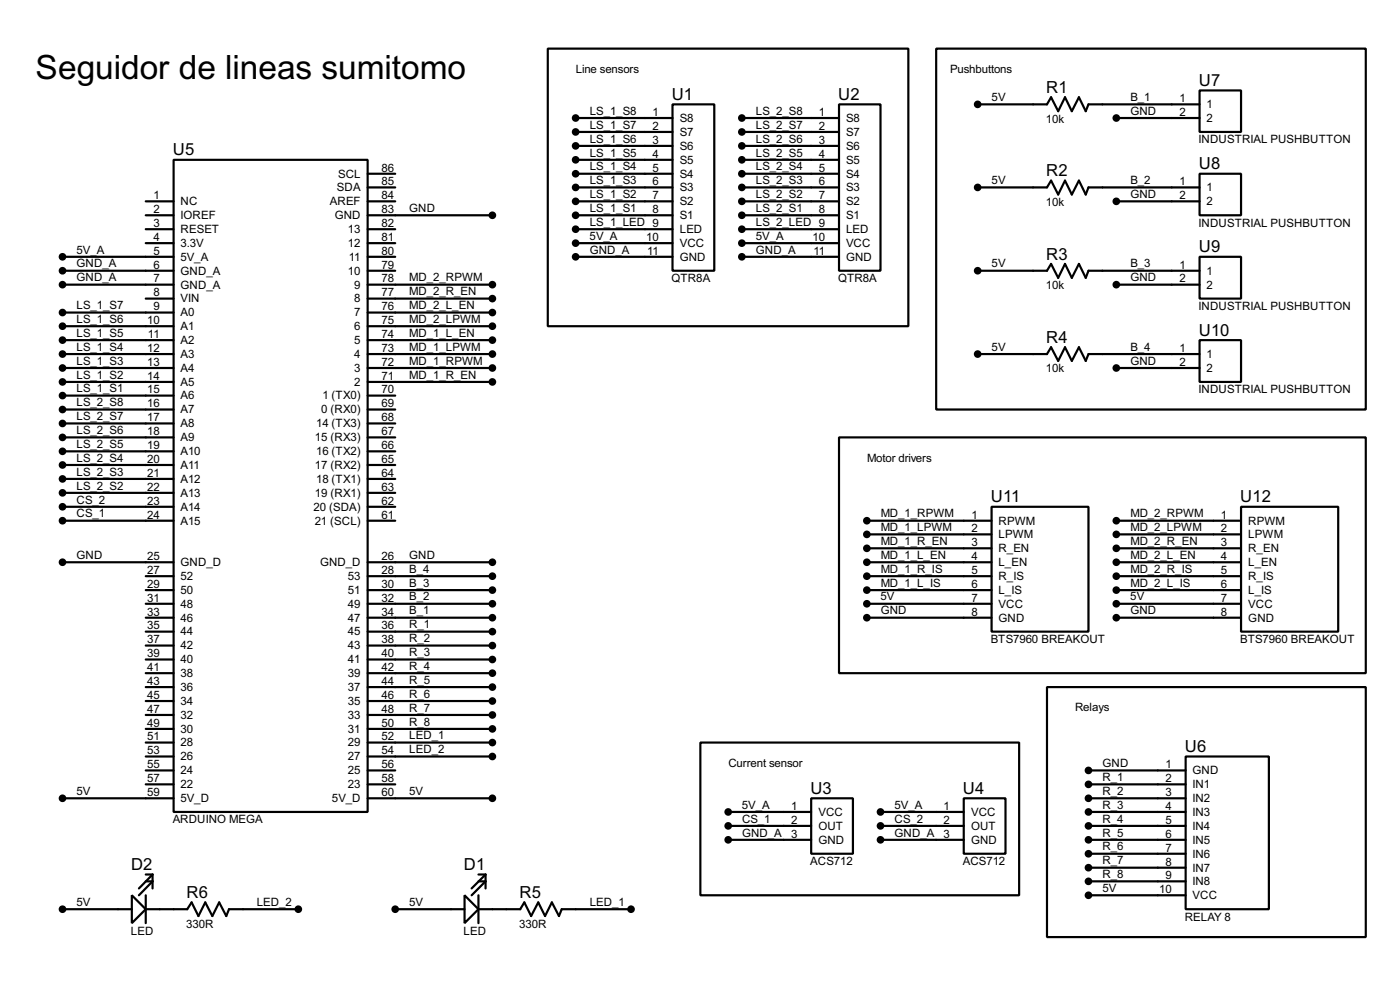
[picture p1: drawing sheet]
<svg xmlns="http://www.w3.org/2000/svg" width="256mm" height="180mm" viewBox="0 0 256 180" stroke-linecap="round" stroke-linejoin="round" font-family="sans-serif">
<g fill="none" stroke="#000" stroke-width=".4">
<path d="M100.4 8.9h66v50.8h-66zM123.2 19.1h7.7v30.5h-7.7zM153.7 19.1h7.6v30.5h-7.6zM171.5 8.9h78.7v66.1h-78.7zM179.1 19.1h12.7l.8-1.3 1.3 2.6 1.2-2.6 1.3 2.6 1.3-2.6 1.2 2.6 .5-1.3h20.4M219.8 16.6h7.6v7.6h-7.6zM26.7 39.4h5.1M26.7 36.9h5.1M31.8 29.3h35.6v119.3h-35.6zM67.4 39.4h22.8M67.4 36.9h5M67.4 34.3h5"/>
<path d="M67.4 31.8h5M105.5 39.4h17.7M105.5 36.9h17.7M105.5 34.3h17.7M105.5 31.8h17.7M105.5 29.3h17.7M105.5 26.7h17.7M105.5 24.2h17.7M105.5 21.6h17.7M135.9 39.4h17.8M135.9 36.9h17.8M135.9 34.3h17.8"/>
<path d="M135.9 31.8h17.8M135.9 29.3h17.8M135.9 26.7h17.8M135.9 24.2h17.8M135.9 21.6h17.8M179.1 34.3h12.7l.8-1.2 1.3 2.5 1.2-2.5 1.3 2.5 1.3-2.5 1.2 2.5 .5-1.3h20.4M204.5 36.9h15.3M204.5 21.6h15.3M219.8 31.8h7.6v7.6h-7.6zM11.5 47h20.3M11.5 52.1h20.3M11.5 49.6h20.3"/>
<path d="M11.5 57.2h20.3M11.5 59.7h20.3M26.7 44.5h5.1M26.7 42h5.1M26.7 54.7h5.1M67.4 47h5M67.4 44.5h5M67.4 42h5M67.4 52.1h22.8M67.4 49.6h5M67.4 57.2h22.8M67.4 59.7h22.8"/>
<path d="M67.4 54.7h22.8M105.5 47h17.7M105.5 44.5h17.7M105.5 42h17.7M135.9 47h17.8M135.9 44.5h17.8M135.9 42h17.8M179.1 49.6h12.7l.8-1.3 1.3 2.6 1.2-2.6 1.3 2.6 1.3-2.6 1.2 2.6 .5-1.3h20.4M204.5 52.1h15.3M219.8 47h7.6v7.7h-7.6zM11.5 67.4h20.3M11.5 64.8h20.3"/>
<path d="M11.5 62.3h20.3M11.5 69.9h20.3M11.5 72.4h20.3M11.5 75h20.3M11.5 77.5h20.3M67.4 67.4h22.8M67.4 64.8h22.8M67.4 62.3h22.8M67.4 69.9h22.8M67.4 72.4h5M67.4 75h5M67.4 77.5h5"/>
<path d="M179.1 64.8h12.7l.8-1.2 1.3 2.5 1.2-2.5 1.3 2.5 1.3-2.5 1.2 2.5 .5-1.3h20.4M204.5 67.4h15.3M219.8 62.3h7.6v7.6h-7.6zM11.5 95.3h20.3M11.5 80.1h20.3M11.5 82.6h20.3M11.5 85.1h20.3M11.5 87.7h20.3M11.5 90.2h20.3M11.5 92.8h20.3M67.4 95.3h5M67.4 80.1h5"/>
<path d="M67.4 82.6h5M67.4 85.1h5M67.4 87.7h5M67.4 90.2h5M67.4 92.8h5M153.7 80.1h96.5v43.1h-96.5zM158.8 95.3h22.9M158.8 97.8h22.9M181.7 92.8h17.7v22.8h-17.7zM204.5 95.3h22.9M204.5 97.8h22.9M227.4 92.8h17.8v22.8h-17.8z"/>
<path d="M11.5 102.9h20.3M26.7 105.5h5.1M26.7 108h5.1M26.7 110.5h5.1M26.7 113.1h5.1M26.7 115.6h5.1M26.7 118.2h5.1M67.4 102.9h22.8M67.4 105.5h22.8M67.4 108h22.8M67.4 110.5h22.8M67.4 113.1h22.8"/>
<path d="M67.4 115.6h22.8M67.4 118.2h22.8M158.8 100.4h22.9M158.8 102.9h22.9M158.8 105.5h22.9M158.8 108h22.9M158.8 110.5h22.9M158.8 113.1h22.9M204.5 100.4h22.9M204.5 102.9h22.9M204.5 105.5h22.9M204.5 108h22.9"/>
<path d="M204.5 110.5h22.9M204.5 113.1h22.9M26.7 120.7h5.1M26.7 123.2h5.1M26.7 125.8h5.1M26.7 128.3h5.1M26.7 130.9h5.1M26.7 133.4h5.1M26.7 135.9h5.1M26.7 138.5h5.1M67.4 120.7h22.8M67.4 123.2h22.8"/>
<path d="M67.4 125.8h22.8M67.4 128.3h22.8M67.4 130.9h22.8M67.4 133.4h22.8M67.4 135.9h22.8M67.4 138.5h22.8M128.3 135.9h58.4v28h-58.4zM191.8 125.8h58.4v45.7h-58.4zM217.2 138.5h15.3v27.9h-15.3zM11.5 146.1h20.3M26.7 141h5.1M26.7 143.6h5.1"/>
<path d="M67.4 141h5M67.4 143.6h5M67.4 146.1h22.8M133.4 148.6h15.2M133.4 151.2h15.2M133.4 153.7h15.2M148.6 146.1h7.7v10.2h-7.7zM161.3 148.6h15.3M161.3 151.2h15.3M161.3 153.7h15.3M176.6 146.1h7.6v10.2h-7.6zM199.4 148.6h17.8"/>
<path d="M199.4 151.2h17.8M199.4 153.7h17.8M199.4 141h17.8M199.4 143.6h17.8M199.4 146.1h17.8M199.4 156.3h17.8M199.4 158.8h17.8M11.5 166.4h12.7M24.2 163.9l2.5 2.5-2.5 2.6zM26.7 161.3h1.3l-2.5 2.6M26.7 166.4h7.6l.8-1.2 1.3 2.5 1.2-2.5 1.3 2.5 1.3-2.5 1.3 2.5 .5-1.3h12.7M26.7 160.1h1.3"/>
<path d="M26.7 163.9v5.1M28 160.1l-2.5 2.5M28 160.1v2.5M72.4 166.4h12.7M85.1 163.9l2.6 2.5-2.6 2.6zM87.7 161.3h1.3l-2.6 2.6M87.7 166.4h7.6l.8-1.2 1.2 2.5 1.3-2.5 1.3 2.5 1.2-2.5 1.3 2.5 .5-1.3h12.7M87.7 163.9v5.1M87.7 160.1h1.3M89 160.1l-2.6 2.5M89 160.1v2.5M199.4 161.3h17.8"/>
<path d="M199.4 163.9h17.8"/>
</g>
<g fill="#000" stroke="#000" stroke-width=".4">
<circle cx="179.1" cy="19.1" r=".5"/>
<circle cx="90.2" cy="39.4" r=".5"/>
<circle cx="105.4" cy="21.6" r=".5"/>
<circle cx="105.4" cy="24.2" r=".5"/>
<circle cx="105.4" cy="26.7" r=".5"/>
<circle cx="105.4" cy="34.3" r=".5"/>
<circle cx="105.4" cy="31.8" r=".5"/>
<circle cx="105.4" cy="29.3" r=".5"/>
<circle cx="105.4" cy="39.4" r=".5"/>
<circle cx="105.4" cy="36.9" r=".5"/>
<circle cx="135.9" cy="21.6" r=".5"/>
<circle cx="135.9" cy="24.2" r=".5"/>
<circle cx="135.9" cy="36.9" r=".5"/>
<circle cx="135.9" cy="34.3" r=".5"/>
<circle cx="135.9" cy="31.8" r=".5"/>
<circle cx="135.9" cy="29.3" r=".5"/>
<circle cx="135.9" cy="26.7" r=".5"/>
<circle cx="135.9" cy="39.4" r=".5"/>
<circle cx="179.1" cy="34.3" r=".5"/>
<circle cx="204.5" cy="21.6" r=".5"/>
<circle cx="204.5" cy="36.9" r=".5"/>
<circle cx="11.4" cy="49.6" r=".5"/>
<circle cx="11.4" cy="57.2" r=".5"/>
<circle cx="11.4" cy="47" r=".5"/>
<circle cx="11.4" cy="59.7" r=".5"/>
<circle cx="11.4" cy="52.1" r=".5"/>
<circle cx="90.2" cy="59.7" r=".5"/>
<circle cx="90.2" cy="57.2" r=".5"/>
<circle cx="90.2" cy="52.1" r=".5"/>
<circle cx="90.2" cy="54.7" r=".5"/>
<circle cx="105.4" cy="44.5" r=".5"/>
<circle cx="105.4" cy="47" r=".5"/>
<circle cx="105.4" cy="42" r=".5"/>
<circle cx="135.9" cy="44.5" r=".5"/>
<circle cx="135.9" cy="42" r=".5"/>
<circle cx="135.9" cy="47" r=".5"/>
<circle cx="179.1" cy="49.6" r=".5"/>
<circle cx="204.5" cy="52.1" r=".5"/>
<circle cx="11.4" cy="67.4" r=".5"/>
<circle cx="11.4" cy="69.9" r=".5"/>
<circle cx="11.4" cy="64.8" r=".5"/>
<circle cx="11.4" cy="77.5" r=".5"/>
<circle cx="11.4" cy="72.4" r=".5"/>
<circle cx="11.4" cy="62.3" r=".5"/>
<circle cx="11.4" cy="75" r=".5"/>
<circle cx="90.2" cy="67.4" r=".5"/>
<circle cx="90.2" cy="69.9" r=".5"/>
<circle cx="90.2" cy="64.8" r=".5"/>
<circle cx="90.2" cy="62.3" r=".5"/>
<circle cx="179.1" cy="64.8" r=".5"/>
<circle cx="204.5" cy="67.4" r=".5"/>
<circle cx="11.4" cy="95.3" r=".5"/>
<circle cx="11.4" cy="82.6" r=".5"/>
<circle cx="11.4" cy="90.2" r=".5"/>
<circle cx="11.4" cy="92.8" r=".5"/>
<circle cx="11.4" cy="85.1" r=".5"/>
<circle cx="11.4" cy="87.7" r=".5"/>
<circle cx="11.4" cy="80.1" r=".5"/>
<circle cx="158.8" cy="95.3" r=".5"/>
<circle cx="158.8" cy="97.8" r=".5"/>
<circle cx="204.5" cy="95.3" r=".5"/>
<circle cx="204.5" cy="97.8" r=".5"/>
<circle cx="11.4" cy="102.9" r=".5"/>
<circle cx="90.2" cy="102.9" r=".5"/>
<circle cx="90.2" cy="110.5" r=".5"/>
<circle cx="90.2" cy="108" r=".5"/>
<circle cx="90.2" cy="115.6" r=".5"/>
<circle cx="90.2" cy="118.2" r=".5"/>
<circle cx="90.2" cy="105.5" r=".5"/>
<circle cx="90.2" cy="113.1" r=".5"/>
<circle cx="158.8" cy="102.9" r=".5"/>
<circle cx="158.8" cy="113.1" r=".5"/>
<circle cx="158.8" cy="105.5" r=".5"/>
<circle cx="158.8" cy="110.5" r=".5"/>
<circle cx="158.8" cy="108" r=".5"/>
<circle cx="158.8" cy="100.4" r=".5"/>
<circle cx="204.5" cy="105.5" r=".5"/>
<circle cx="204.5" cy="108" r=".5"/>
<circle cx="204.5" cy="113.1" r=".5"/>
<circle cx="204.5" cy="102.9" r=".5"/>
<circle cx="204.5" cy="110.5" r=".5"/>
<circle cx="204.5" cy="100.4" r=".5"/>
<circle cx="90.2" cy="133.4" r=".5"/>
<circle cx="90.2" cy="123.2" r=".5"/>
<circle cx="90.2" cy="138.5" r=".5"/>
<circle cx="90.2" cy="120.7" r=".5"/>
<circle cx="90.2" cy="125.8" r=".5"/>
<circle cx="90.2" cy="128.3" r=".5"/>
<circle cx="90.2" cy="135.9" r=".5"/>
<circle cx="90.2" cy="130.9" r=".5"/>
<circle cx="11.4" cy="146.1" r=".5"/>
<circle cx="90.2" cy="146.1" r=".5"/>
<circle cx="133.4" cy="151.2" r=".5"/>
<circle cx="133.4" cy="148.6" r=".5"/>
<circle cx="133.4" cy="153.7" r=".5"/>
<circle cx="161.3" cy="151.2" r=".5"/>
<circle cx="161.3" cy="148.6" r=".5"/>
<circle cx="161.3" cy="153.7" r=".5"/>
<circle cx="199.4" cy="141" r=".5"/>
<circle cx="199.4" cy="158.8" r=".5"/>
<circle cx="199.4" cy="156.3" r=".5"/>
<circle cx="199.4" cy="153.7" r=".5"/>
<circle cx="199.4" cy="148.6" r=".5"/>
<circle cx="199.4" cy="151.2" r=".5"/>
<circle cx="199.4" cy="143.6" r=".5"/>
<circle cx="199.4" cy="146.1" r=".5"/>
<circle cx="11.4" cy="166.4" r=".5"/>
<circle cx="54.6" cy="166.4" r=".5"/>
<circle cx="72.4" cy="166.4" r=".5"/>
<circle cx="115.6" cy="166.4" r=".5"/>
<circle cx="199.4" cy="161.3" r=".5"/>
<circle cx="199.4" cy="163.9" r=".5"/>
</g>
<text font-size="6.9" x="6.5" y="14.4">Seguidor de lineas sumitomo</text>
<g font-size="3.4">
<text x="191.7" y="17">R1</text>
<text x="219.6" y="15.7">U7</text>
<text x="123.1" y="18.3">U1</text>
<text x="153.6" y="18.3">U2</text>
<text x="31.7" y="28.5">U5</text>
<text x="191.7" y="32.3">R2</text>
<text x="219.6" y="31">U8</text>
<text x="191.7" y="47.5">R3</text>
<text x="219.6" y="46.2">U9</text>
<text x="191.7" y="62.8">R4</text>
<text x="219.6" y="61.4">U10</text>
<text x="181.5" y="92">U11</text>
<text x="227.2" y="92">U12</text>
<text x="217.1" y="137.7">U6</text>
<text x="148.5" y="145.3">U3</text>
<text x="176.4" y="145.3">U4</text>
<text x="24" y="159.3">D2</text>
<text x="85" y="159.3">D1</text>
<text x="34.2" y="164.4">R6</text>
<text x="95.2" y="164.4">R5</text>
</g>
<g font-size="2.4">
<text x="105.5" y="13.4">Line sensors</text>
<text x="174" y="13.4">Pushbuttons</text>
<text x="108" y="23.6">LS_1_S7</text>
<text x="108" y="21">LS_1_S8</text>
<text x="119.6" y="21.2">1</text>
<text x="119.6" y="23.8">2</text>
<text x="124.5" y="22.3">S8</text>
<text x="138.5" y="23.6">LS_2_S7</text>
<text x="138.5" y="21">LS_2_S8</text>
<text x="150" y="21.2">1</text>
<text x="150" y="23.8">2</text>
<text x="155" y="22.3">S8</text>
<text x="181.7" y="18.5">5V</text>
<text x="191.6" y="22.4">10k</text>
<text x="207.1" y="21">GND</text>
<text x="207.1" y="18.5">B_1</text>
<text x="216.1" y="18.7">1</text>
<text x="216.1" y="21.2">2</text>
<text x="221" y="19.8">1</text>
<text x="221" y="22.3">2</text>
<text x="108" y="28.6">LS_1_S5</text>
<text x="108" y="26.1">LS_1_S6</text>
<text x="119.6" y="26.3">3</text>
<text x="119.6" y="28.9">4</text>
<text x="124.5" y="24.9">S7</text>
<text x="124.5" y="27.4">S6</text>
<text x="124.5" y="30">S5</text>
<text x="138.5" y="28.6">LS_2_S5</text>
<text x="138.5" y="26.1">LS_2_S6</text>
<text x="150" y="26.3">3</text>
<text x="150" y="28.9">4</text>
<text x="155" y="24.9">S7</text>
<text x="155" y="27.4">S6</text>
<text x="155" y="30">S5</text>
<text x="219.6" y="26.3">INDUSTRIAL PUSHBUTTON</text>
<text x="61.7" y="35">SDA</text>
<text x="61.9" y="32.5">SCL</text>
<text x="69.9" y="31.4">86</text>
<text x="69.9" y="33.9">85</text>
<text x="108" y="33.7">LS_1_S3</text>
<text x="108" y="31.2">LS_1_S4</text>
<text x="119.6" y="31.4">5</text>
<text x="119.6" y="33.9">6</text>
<text x="124.5" y="32.5">S4</text>
<text x="124.5" y="35">S3</text>
<text x="138.5" y="33.7">LS_2_S3</text>
<text x="138.5" y="31.2">LS_2_S4</text>
<text x="150" y="31.4">5</text>
<text x="150" y="33.9">6</text>
<text x="155" y="32.5">S4</text>
<text x="155" y="35">S3</text>
<text x="181.7" y="33.7">5V</text>
<text x="207.1" y="33.7">B_2</text>
<text x="216.1" y="33.9">1</text>
<text x="221" y="35">1</text>
<text x="28.1" y="36.5">1</text>
<text x="28.1" y="39">2</text>
<text x="28.1" y="41.6">3</text>
<text x="33.1" y="37.6">NC</text>
<text x="33.1" y="40.1">IOREF</text>
<text x="60.4" y="37.6">AREF</text>
<text x="61.3" y="40.1">GND</text>
<text x="69.9" y="36.5">84</text>
<text x="69.9" y="39">83</text>
<text x="69.9" y="41.6">82</text>
<text x="75" y="38.8">GND</text>
<text x="108" y="41.3">LS_1_LED 9</text>
<text x="108" y="38.8">LS_1_S1</text>
<text x="108" y="36.3">LS_1_S2</text>
<text x="119.6" y="36.5">7</text>
<text x="119.6" y="39">8</text>
<text x="124.5" y="37.6">S2</text>
<text x="124.5" y="40.1">S1</text>
<text x="138.5" y="41.3">LS_2_LED 9</text>
<text x="138.5" y="38.8">LS_2_S1</text>
<text x="138.5" y="36.3">LS_2_S2</text>
<text x="150" y="36.5">7</text>
<text x="150" y="39">8</text>
<text x="155" y="37.6">S2</text>
<text x="155" y="40.1">S1</text>
<text x="191.6" y="37.7">10k</text>
<text x="207.1" y="36.3">GND</text>
<text x="216.1" y="36.5">2</text>
<text x="219.6" y="41.5">INDUSTRIAL PUSHBUTTON</text>
<text x="221" y="37.6">2</text>
<text x="14" y="46.4">5V_A</text>
<text x="28.1" y="44.1">4</text>
<text x="28.1" y="46.6">5</text>
<text x="33.1" y="45.2">3.3V</text>
<text x="33.1" y="47.7">5V_A</text>
<text x="33.1" y="42.7">RESET</text>
<text x="63.8" y="42.7">13</text>
<text x="63.8" y="45.2">12</text>
<text x="63.9" y="47.7">11</text>
<text x="69.9" y="44.1">81</text>
<text x="69.9" y="46.6">80</text>
<text x="108" y="43.9">5V_A</text>
<text x="108" y="46.4">GND_A</text>
<text x="118.4" y="44.1">10</text>
<text x="118.6" y="46.6">11</text>
<text x="124.5" y="42.7">LED</text>
<text x="124.5" y="45.2">VCC</text>
<text x="124.5" y="47.7">GND</text>
<text x="138.5" y="43.9">5V_A</text>
<text x="138.5" y="46.4">GND_A</text>
<text x="148.9" y="44.1">10</text>
<text x="149" y="46.6">11</text>
<text x="155" y="42.7">LED</text>
<text x="155" y="45.2">VCC</text>
<text x="155" y="47.7">GND</text>
<text x="14" y="51.5">GND_A</text>
<text x="14" y="49">GND_A</text>
<text x="28.1" y="49.2">6</text>
<text x="28.1" y="51.7">7</text>
<text x="33.1" y="50.3">GND_A</text>
<text x="33.1" y="52.8">GND_A</text>
<text x="63.8" y="50.3">10</text>
<text x="64.9" y="52.8">9</text>
<text x="69.9" y="49.2">79</text>
<text x="69.9" y="51.7">78</text>
<text x="75" y="51.5">MD_2_RPWM</text>
<text x="123" y="51.7">QTR8A</text>
<text x="153.5" y="51.7">QTR8A</text>
<text x="181.7" y="49">5V</text>
<text x="191.6" y="52.9">10k</text>
<text x="207.1" y="51.5">GND</text>
<text x="207.1" y="49">B_3</text>
<text x="216.1" y="49.2">1</text>
<text x="216.1" y="51.7">2</text>
<text x="221" y="50.3">1</text>
<text x="221" y="52.8">2</text>
<text x="14" y="56.6">LS_1_S7</text>
<text x="14" y="59.1">LS_1_S6</text>
<text x="27" y="59.3">10</text>
<text x="28.1" y="54.3">8</text>
<text x="28.1" y="56.8">9</text>
<text x="33.1" y="55.4">VIN</text>
<text x="33.1" y="57.9">A0</text>
<text x="64.9" y="55.4">8</text>
<text x="64.9" y="57.9">7</text>
<text x="69.9" y="54.3">77</text>
<text x="69.9" y="56.8">76</text>
<text x="69.9" y="59.3">75</text>
<text x="75" y="59.1">MD_2_LPWM</text>
<text x="75" y="56.6">MD_2_L_EN</text>
<text x="75" y="54">MD_2_R_EN</text>
<text x="219.6" y="56.8">INDUSTRIAL PUSHBUTTON</text>
<text x="14" y="61.7">LS_1_S5</text>
<text x="14" y="64.2">LS_1_S4</text>
<text x="27" y="64.4">12</text>
<text x="27.1" y="61.9">11</text>
<text x="33.1" y="60.4">A1</text>
<text x="33.1" y="63">A2</text>
<text x="33.1" y="65.5">A3</text>
<text x="64.9" y="60.4">6</text>
<text x="64.9" y="63">5</text>
<text x="64.9" y="65.5">4</text>
<text x="69.9" y="61.9">74</text>
<text x="69.9" y="64.4">73</text>
<text x="75" y="64.2">MD_1_LPWM</text>
<text x="75" y="61.7">MD_1_L_EN</text>
<text x="181.7" y="64.2">5V</text>
<text x="207.1" y="64.2">B_4</text>
<text x="216.1" y="64.4">1</text>
<text x="221" y="65.5">1</text>
<text x="14" y="66.7">LS_1_S3</text>
<text x="14" y="69.3">LS_1_S2</text>
<text x="14" y="71.8">LS_1_S1</text>
<text x="27" y="67">13</text>
<text x="27" y="69.5">14</text>
<text x="27" y="72">15</text>
<text x="33.1" y="68.1">A4</text>
<text x="33.1" y="70.6">A5</text>
<text x="64.9" y="68.1">3</text>
<text x="64.9" y="70.6">2</text>
<text x="69.9" y="67">72</text>
<text x="69.9" y="69.5">71</text>
<text x="69.9" y="72">70</text>
<text x="75" y="69.3">MD_1_R_EN</text>
<text x="75" y="66.7">MD_1_RPWM</text>
<text x="191.6" y="68.1">10k</text>
<text x="207.1" y="66.7">GND</text>
<text x="216.1" y="67">2</text>
<text x="219.6" y="72">INDUSTRIAL PUSHBUTTON</text>
<text x="221" y="68.1">2</text>
<text x="14" y="74.4">LS_2_S8</text>
<text x="14" y="76.9">LS_2_S7</text>
<text x="27" y="74.6">16</text>
<text x="27" y="77.1">17</text>
<text x="33.1" y="73.1">A6</text>
<text x="33.1" y="75.7">A7</text>
<text x="58.9" y="75.7">0 (RX0)</text>
<text x="59.1" y="73.1">1 (TX0)</text>
<text x="69.9" y="74.6">69</text>
<text x="69.9" y="77.1">68</text>
<text x="14" y="79.5">LS_2_S6</text>
<text x="14" y="82">LS_2_S5</text>
<text x="27" y="79.7">18</text>
<text x="27" y="82.2">19</text>
<text x="33.1" y="78.2">A8</text>
<text x="33.1" y="80.8">A9</text>
<text x="33.1" y="83.3">A10</text>
<text x="57.7" y="80.8">15 (RX3)</text>
<text x="57.9" y="78.2">14 (TX3)</text>
<text x="57.9" y="83.3">16 (TX2)</text>
<text x="69.9" y="79.7">67</text>
<text x="69.9" y="82.2">66</text>
<text x="14" y="84.5">LS_2_S4</text>
<text x="14" y="87.1">LS_2_S3</text>
<text x="14" y="89.6">LS_2_S2</text>
<text x="27" y="84.7">20</text>
<text x="27" y="87.3">21</text>
<text x="27" y="89.8">22</text>
<text x="33.1" y="85.8">A11</text>
<text x="33.1" y="88.4">A12</text>
<text x="57.7" y="85.8">17 (RX2)</text>
<text x="57.9" y="88.4">18 (TX1)</text>
<text x="69.9" y="84.7">65</text>
<text x="69.9" y="87.3">64</text>
<text x="69.9" y="89.8">63</text>
<text x="158.8" y="84.5">Motor drivers</text>
<text x="14" y="92.2">CS_2</text>
<text x="14" y="94.7">CS_1</text>
<text x="27" y="92.4">23</text>
<text x="27" y="94.9">24</text>
<text x="33.1" y="90.9">A13</text>
<text x="33.1" y="93.5">A14</text>
<text x="57.5" y="93.5">20 (SDA)</text>
<text x="57.7" y="90.9">19 (RX1)</text>
<text x="69.9" y="92.4">62</text>
<text x="69.9" y="94.9">61</text>
<text x="161.3" y="94.7">MD_1_RPWM</text>
<text x="178" y="94.9">1</text>
<text x="207.1" y="94.7">MD_2_RPWM</text>
<text x="223.7" y="94.9">1</text>
<text x="33.1" y="96">A15</text>
<text x="57.7" y="96">21 (SCL)</text>
<text x="161.3" y="97.2">MD_1_LPWM</text>
<text x="161.3" y="99.8">MD_1_R_EN</text>
<text x="178" y="97.4">2</text>
<text x="178" y="100">3</text>
<text x="182.9" y="96">RPWM</text>
<text x="182.9" y="98.5">LPWM</text>
<text x="182.9" y="101.1">R_EN</text>
<text x="207.1" y="97.2">MD_2_LPWM</text>
<text x="207.1" y="99.8">MD_2_R_EN</text>
<text x="223.7" y="97.4">2</text>
<text x="223.7" y="100">3</text>
<text x="228.7" y="96">RPWM</text>
<text x="228.7" y="98.5">LPWM</text>
<text x="228.7" y="101.1">R_EN</text>
<text x="14" y="102.3">GND</text>
<text x="27" y="102.5">25</text>
<text x="27" y="105.1">27</text>
<text x="27" y="107.6">29</text>
<text x="33.1" y="106.2">52</text>
<text x="33.1" y="103.6">GND_D</text>
<text x="58.6" y="103.6">GND_D</text>
<text x="63.8" y="106.2">53</text>
<text x="69.9" y="102.5">26</text>
<text x="69.9" y="105.1">28</text>
<text x="69.9" y="107.6">30</text>
<text x="75" y="104.9">B_4</text>
<text x="75" y="107.4">B_3</text>
<text x="75" y="102.3">GND</text>
<text x="161.3" y="102.3">MD_1_L_EN</text>
<text x="161.3" y="104.9">MD_1_R_IS</text>
<text x="161.3" y="107.4">MD_1_L_IS</text>
<text x="178" y="102.5">4</text>
<text x="178" y="105.1">5</text>
<text x="178" y="107.6">6</text>
<text x="182.9" y="103.6">L_EN</text>
<text x="182.9" y="106.2">R_IS</text>
<text x="207.1" y="102.3">MD_2_L_EN</text>
<text x="207.1" y="104.9">MD_2_R_IS</text>
<text x="207.1" y="107.4">MD_2_L_IS</text>
<text x="223.7" y="102.5">4</text>
<text x="223.7" y="105.1">5</text>
<text x="223.7" y="107.6">6</text>
<text x="228.7" y="103.6">L_EN</text>
<text x="228.7" y="106.2">R_IS</text>
<text x="27" y="110.1">31</text>
<text x="27" y="112.7">33</text>
<text x="33.1" y="108.7">50</text>
<text x="33.1" y="111.2">48</text>
<text x="33.1" y="113.8">46</text>
<text x="63.8" y="108.7">51</text>
<text x="63.8" y="111.2">49</text>
<text x="63.8" y="113.8">47</text>
<text x="69.9" y="110.1">32</text>
<text x="69.9" y="112.7">34</text>
<text x="75" y="109.9">B_2</text>
<text x="75" y="112.5">B_1</text>
<text x="161.3" y="109.9">5V</text>
<text x="161.3" y="112.5">GND</text>
<text x="178" y="110.1">7</text>
<text x="178" y="112.7">8</text>
<text x="182.9" y="108.7">L_IS</text>
<text x="182.9" y="111.2">VCC</text>
<text x="182.9" y="113.8">GND</text>
<text x="207.1" y="109.9">5V</text>
<text x="207.1" y="112.5">GND</text>
<text x="223.7" y="110.1">7</text>
<text x="223.7" y="112.7">8</text>
<text x="228.7" y="108.7">L_IS</text>
<text x="228.7" y="111.2">VCC</text>
<text x="228.7" y="113.8">GND</text>
<text x="27" y="115.2">35</text>
<text x="27" y="117.8">37</text>
<text x="33.1" y="116.3">44</text>
<text x="33.1" y="118.9">42</text>
<text x="63.8" y="116.3">45</text>
<text x="63.8" y="118.9">43</text>
<text x="69.9" y="115.2">36</text>
<text x="69.9" y="117.8">38</text>
<text x="75" y="115">R_1</text>
<text x="75" y="117.6">R_2</text>
<text x="181.5" y="117.7">BTS7960 BREAKOUT</text>
<text x="227.2" y="117.7">BTS7960 BREAKOUT</text>
<text x="27" y="120.3">39</text>
<text x="27" y="122.8">41</text>
<text x="27" y="125.4">43</text>
<text x="33.1" y="121.4">40</text>
<text x="33.1" y="123.9">38</text>
<text x="63.8" y="121.4">41</text>
<text x="63.8" y="123.9">39</text>
<text x="69.9" y="120.3">40</text>
<text x="69.9" y="122.8">42</text>
<text x="69.9" y="125.4">44</text>
<text x="75" y="120.1">R_3</text>
<text x="75" y="122.6">R_4</text>
<text x="75" y="125.2">R_5</text>
<text x="27" y="127.9">45</text>
<text x="27" y="130.5">47</text>
<text x="33.1" y="126.5">36</text>
<text x="33.1" y="129">34</text>
<text x="33.1" y="131.6">32</text>
<text x="63.8" y="126.5">37</text>
<text x="63.8" y="129">35</text>
<text x="63.8" y="131.6">33</text>
<text x="69.9" y="127.9">46</text>
<text x="69.9" y="130.5">48</text>
<text x="75" y="127.7">R_6</text>
<text x="75" y="130.3">R_7</text>
<text x="196.9" y="130.2">Relays</text>
<text x="27" y="133">49</text>
<text x="27" y="135.5">51</text>
<text x="33.1" y="134.1">30</text>
<text x="33.1" y="136.6">28</text>
<text x="63.8" y="134.1">31</text>
<text x="63.8" y="136.6">29</text>
<text x="69.9" y="133">50</text>
<text x="69.9" y="135.5">52</text>
<text x="75" y="132.8">R_8</text>
<text x="75" y="135.3">LED_1</text>
<text x="75" y="137.9">LED_2</text>
<text x="27" y="138.1">53</text>
<text x="27" y="140.6">55</text>
<text x="27" y="143.2">57</text>
<text x="33.1" y="139.2">26</text>
<text x="33.1" y="141.7">24</text>
<text x="63.8" y="139.2">27</text>
<text x="63.8" y="141.7">25</text>
<text x="69.9" y="138.1">54</text>
<text x="69.9" y="140.6">56</text>
<text x="69.9" y="143.2">58</text>
<text x="133.4" y="140.4">Current sensor</text>
<text x="202" y="140.4">GND</text>
<text x="202" y="143">R_1</text>
<text x="213.5" y="140.6">1</text>
<text x="213.5" y="143.2">2</text>
<text x="218.5" y="141.7">GND</text>
<text x="14" y="145.5">5V</text>
<text x="27" y="145.7">59</text>
<text x="33.1" y="144.3">22</text>
<text x="33.1" y="146.8">5V_D</text>
<text x="60.8" y="146.8">5V_D</text>
<text x="63.8" y="144.3">23</text>
<text x="69.9" y="145.7">60</text>
<text x="75" y="145.5">5V</text>
<text x="135.9" y="148">5V_A</text>
<text x="145" y="148.2">1</text>
<text x="149.9" y="149.3">VCC</text>
<text x="163.9" y="148">5V_A</text>
<text x="172.9" y="148.2">1</text>
<text x="177.9" y="149.3">VCC</text>
<text x="202" y="145.5">R_2</text>
<text x="202" y="148">R_3</text>
<text x="213.5" y="145.7">3</text>
<text x="213.5" y="148.2">4</text>
<text x="218.5" y="144.3">IN1</text>
<text x="218.5" y="146.8">IN2</text>
<text x="218.5" y="149.3">IN3</text>
<text x="31.6" y="150.7">ARDUINO MEGA</text>
<text x="135.9" y="150.6">CS_1</text>
<text x="135.9" y="153.1">GND_A</text>
<text x="145" y="150.8">2</text>
<text x="145" y="153.3">3</text>
<text x="149.9" y="151.9">OUT</text>
<text x="149.9" y="154.4">GND</text>
<text x="163.9" y="150.6">CS_2</text>
<text x="163.9" y="153.1">GND_A</text>
<text x="172.9" y="150.8">2</text>
<text x="172.9" y="153.3">3</text>
<text x="177.9" y="151.9">OUT</text>
<text x="177.9" y="154.4">GND</text>
<text x="202" y="150.6">R_4</text>
<text x="202" y="153.1">R_5</text>
<text x="202" y="155.7">R_6</text>
<text x="213.5" y="150.8">5</text>
<text x="213.5" y="153.3">6</text>
<text x="213.5" y="155.9">7</text>
<text x="218.5" y="151.9">IN4</text>
<text x="218.5" y="154.4">IN5</text>
<text x="148.4" y="158.4">ACS712</text>
<text x="176.4" y="158.4">ACS712</text>
<text x="202" y="158.2">R_7</text>
<text x="202" y="160.7">R_8</text>
<text x="213.5" y="158.4">8</text>
<text x="213.5" y="160.9">9</text>
<text x="218.5" y="157">IN6</text>
<text x="218.5" y="159.5">IN7</text>
<text x="14" y="165.8">5V</text>
<text x="47" y="165.8">LED_2</text>
<text x="75" y="165.8">5V</text>
<text x="108" y="165.8">LED_1</text>
<text x="202" y="163.3">5V</text>
<text x="212.4" y="163.5">10</text>
<text x="218.5" y="162">IN8</text>
<text x="218.5" y="164.6">VCC</text>
<text x="24" y="171.1">LED</text>
<text x="34.1" y="169.8">330R</text>
<text x="84.9" y="171.1">LED</text>
<text x="95.1" y="169.8">330R</text>
<text x="217" y="168.5">RELAY 8</text>
</g>
</svg>
